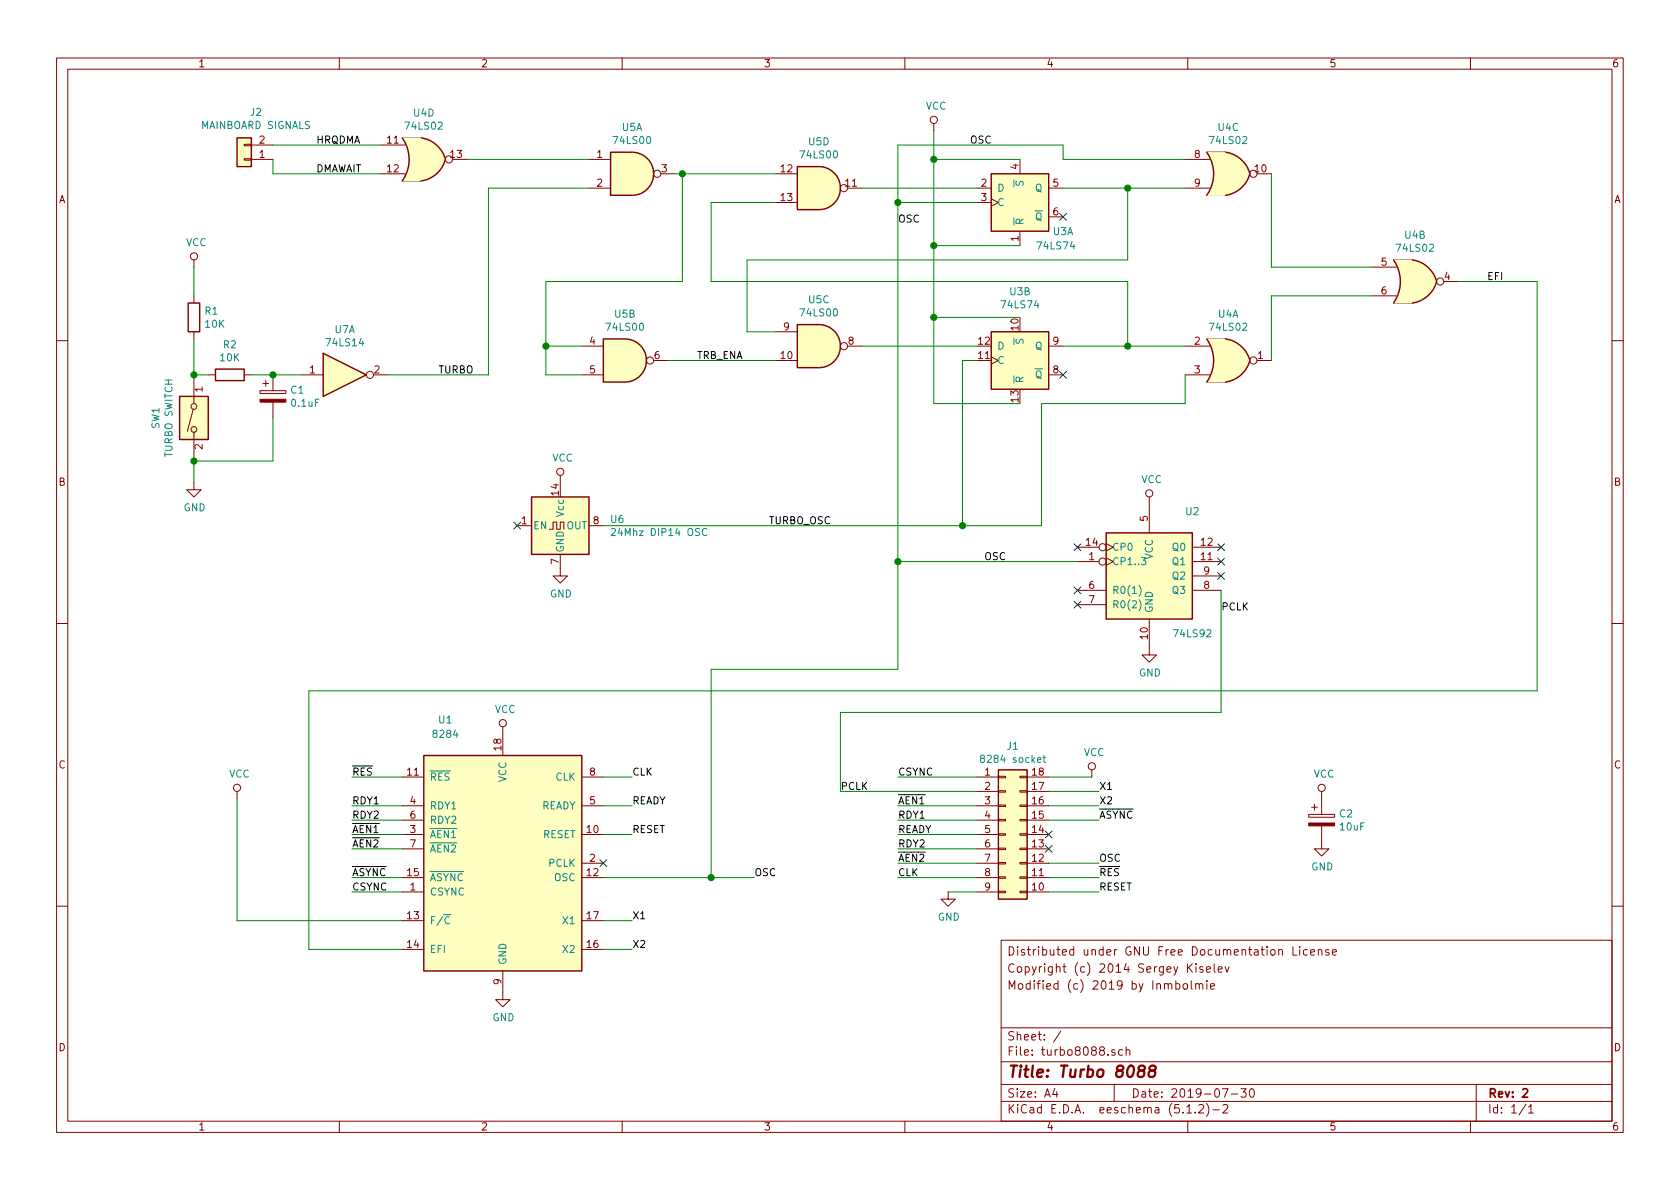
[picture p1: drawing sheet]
<svg xmlns="http://www.w3.org/2000/svg" width="297mm" height="210mm" viewBox="0 0 297 210" stroke-linecap="round" stroke-linejoin="round" font-family="sans-serif">
<g fill="none" stroke="#840000" stroke-width=".18">
<path d="M10 10.3h277v189.9h-277zM12 12.2h273v186.1h-273zM60 10.3v1.9M110 10.3v1.9M160 10.3v1.9M210 10.3v1.9M260 10.3v1.9M43.2 25.5h1.2v.3h-1.2zM43.2 28.1h1.2v.2h-1.2zM44.4 28.2h3.9M44.4 25.6h3.9M67.3 30.7h4.3"/>
<path d="M67.3 25.6h4.3M80 28.2h2.5M104.1 28.2h3.8M104.1 33.3h3.8M116.8 30.7h2.6M137.2 30.7h3.8M137.2 35.8h3.8M149.9 33.3h2.5M165.1 21.8v1.3M172.7 33.3h2.6M172.7 35.8h2.6M175.3 35.2l1.2 .6-1.2 .6"/>
<path d="M180.3 28.2v2.5M185.4 33.3h2.6M185.4 38.3h2.6M209.5 28.2h4.4M209.5 33.3h4.4M222.2 30.7h2.6M34.3 46v1.2M34.3 52.3v1.3M34.3 58.7v1.2M137.2 58.7h3.8M180.3 40.9v2.5M242.6 47.2h4.3"/>
<path d="M242.6 52.3h4.3M255.3 49.8h2.5M10 60.2h2M34.2 72.4l-1.1 3.9M34.3 66.3v5.1M34.3 76.4v5.1M36.8 66.3h1.3M43.2 66.3h1.2M46 69.1h4.5v.5h-4.5zM46.5 67.8h1M47 67.3v1M48.3 66.3v2.8"/>
<path d="M48.3 71.1v2.8M53.3 66.3h3.8M66 66.3h2.6M102.9 61.2h3.8M102.9 66.3h3.8M115.6 63.7h2.5M137.2 63.7h3.8M149.9 61.2h2.5M175.3 63.1l1.2 .6-1.2 .7M185.4 61.2h2.6M185.4 66.3h2.6M209.5 61.2h4.4"/>
<path d="M209.5 66.3h4.4M222.2 63.7h2.6M285 60.2h2M34.3 85.3v1.3h1.3l-1.3 1.3-1.3-1.3h1.3M91.4 93h2.6M97.2 93.6h.6v-1.3h.6v1.3h.7v-1.3h.6v1.3M99.1 98v3.8h1.2l-1.2 1.3-1.3-1.3h1.3M99.1 84.1v1.2M104.1 93h2.6M190.5 99.3h3.8M190.5 96.8h3.8M195.6 98.7l1.2 .6-1.2 .6"/>
<path d="M195.6 96.1l1.2 .7-1.2 .6M203.2 87.9v6.3M210.8 99.3h5.1M210.8 96.8h5.1M10 110.3h2M190.5 104.4h5.1M190.5 106.9h5.1M203.2 109.5v6.3h1.3l-1.3 1.3-1.3-1.3h1.3M210.8 104.4h5.1M210.8 101.8h5.1M285 110.3h2M41.9 139.9v1.3"/>
<path d="M71.1 137.4h3.8M88.9 128.5v5.1M102.9 137.4h3.8M172.7 137.4h3.8M172.7 139.9h3.8M176.5 139.8h1.3v.3h-1.3zM176.5 137.3h1.3v.2h-1.3zM180.3 139.8h1.3v.3h-1.3zM180.3 137.3h1.3v.2h-1.3zM181.6 137.4h3.8M181.6 139.9h3.8M193 136.1v1.3"/>
<path d="M233.7 139.9v4.1M71.1 157.7h3.8M71.1 147.6h3.8M71.1 155.2h3.8M71.1 142.5h3.8M71.1 145h3.8M71.1 150.1h3.8M102.9 147.6h3.8M102.9 155.2h3.8M102.9 152.6h3.8M102.9 142.5h3.8M167.6 157.7v1.3h1.3l-1.3 1.3-1.2-1.3h1.2"/>
<path d="M172.7 157.7h3.8M172.7 147.6h3.8M172.7 155.2h3.8M172.7 152.6h3.8M172.7 142.5h3.8M172.7 145h3.8M172.7 150.1h3.8M176.5 157.6h1.3v.3h-1.3zM176.5 155.1h1.3v.2h-1.3zM176.5 152.5h1.3v.3h-1.3zM176.5 150h1.3v.2h-1.3zM176.5 147.4h1.3v.3h-1.3z"/>
<path d="M176.5 144.9h1.3v.3h-1.3zM176.5 142.4h1.3v.2h-1.3zM180.3 157.6h1.3v.3h-1.3zM180.3 155.1h1.3v.2h-1.3zM180.3 152.5h1.3v.3h-1.3zM180.3 150h1.3v.2h-1.3zM180.3 147.4h1.3v.3h-1.3zM180.3 144.9h1.3v.3h-1.3zM180.3 142.4h1.3v.2h-1.3zM181.6 157.7h3.8M181.6 147.6h3.8M181.6 155.2h3.8"/>
<path d="M181.6 152.6h3.8M181.6 142.5h3.8M181.6 145h3.8M181.6 150.1h3.8M231.4 144h4.6v.5h-4.6zM231.9 142.7h1M232.4 142.2v1.1M233.7 146v4.1h1.2l-1.2 1.3-1.3-1.3h1.3M10 160.2h2M71.1 162.8h3.8M71.1 167.9h3.8M88.9 171.7v5.1h1.3l-1.3 1.2-1.3-1.2h1.3"/>
<path d="M102.9 162.8h3.8M102.9 167.9h3.8M177 166.3h108v32h-108zM207.9 174l.4-.1 .3 .3-.1 .6-.2 .1-.4-.1M207.9 173.4v1.5M209.2 174.1l.3-.2 .4 .2v.7l-.2 .1-.5-.1zM210.2 171.1l.6 .8M210.6 173.4v1.3l.2 .2M210.8 170.4l-.8 .9M211.4 174.1l.1-.1a.37 .37 0 0 1 .5 .1v.8M211.4 173.9v1M211.5 170.4v.2"/>
<path d="M211.5 170.9v1M212 174.1l.2-.2 .4 .1 .1 .9M212.7 171l-.4-.1-.2 .2 .1 .3 .5 .1v.4h-.6M213.3 171.4l.7-.1v-.3l-.5-.1-.2 .2 .1 .8h.6M213.4 173.4v.2M213.4 173.9v1M214 174.4l.8-.1-.1-.3-.5-.1-.2 .2 .1 .7h.6M214.7 170.4v1.3l.2 .2M215.4 171.4l.7-.1-.1-.3-.4-.1-.2 .2 .1 .8h.5M216.6 170.9l.4 1 .3-1M228.6 167.4v1.5h.7M229.8 167.4v.2"/>
<path d="M229.8 167.9v1M231.2 168l-.5-.1-.2 .3 .1 .6h.6M231.7 168.4l.7-.1v-.3l-.4-.1-.3 .2 .1 .7h.6M233.1 168l.2-.1 .4 .1v.9M233.1 167.9v1M234.9 168a.37 .37 0 0 0-.5 .1v.2l.5 .2 .1 .1-.2 .3-.4-.1M235.6 168.4l.7-.1-.1-.3-.4-.1-.2 .2 .1 .7h.5M285 160.2h2M60 198.3v1.9M110 198.3v1.9M160 198.3v1.9M177 194.8h108"/>
<path d="M177 191.8h108M177 187.8h108M177 181.8h108M186.5 192.5l-.4 1h1M186.8 193v1M187.6 182.3l-1.3 2M197 191.8v3M197.1 185.7a.37 .37 0 0 0-.6 .1l.1 .2 .5 .2 .1 .1-.2 .3-.5-.1M198.5 185.7l-.5-.1-.2 .3v.6l.2 .1 .5-.1M199.1 185.7h.1a.37 .37 0 0 1 .6 .1v.8M199.1 185.1v1.5M209.8 195.8l.5-.5v1.5"/>
<path d="M209.8 196.8h.9M210 198.3v1.9M211.3 196.7v.1M212 195.5l.2-.2h.3l.3 .5-.9 1h.9M213.3 195.1a1.71 1.71 0 0 1 0 2.3M214.5 196.3h1.1M216.1 192.5h1l-.6 1.5M216.3 195.5l.2-.2h.3l.2 .2 .1 .3-.1 .2-.8 .8h.9M217.7 193.5h1.1M219.4 192.5h.9l-.5 .6 .5 .1v.7l-.3 .1-.6-.1M221.1 192.6l.2-.1a.8 .8 0 0 1 .5 .8 .8 .8 0 0 1-.5 .7 1 1 0 0 1-.2-1.4zM260 198.3v1.9"/>
<path d="M261 191.8v6.5M269.8 195.2l-1.2 2M270.3 195.8l.4-.5v1.5M270.3 196.8h.8"/>
<circle cx="79.4" cy="28.2" r=".63"/>
<circle cx="116.2" cy="30.7" r=".63"/>
<circle cx="149.2" cy="33.3" r=".63"/>
<circle cx="165.1" cy="21.2" r=".63"/>
<circle cx="221.6" cy="30.7" r=".63"/>
<circle cx="34.3" cy="45.3" r=".63"/>
<circle cx="254.6" cy="49.8" r=".63"/>
<circle cx="34.3" cy="75.9" r=".51"/>
<circle cx="34.3" cy="71.9" r=".51"/>
<circle cx="65.4" cy="66.3" r=".63"/>
<circle cx="114.9" cy="63.7" r=".63"/>
<circle cx="149.2" cy="61.2" r=".63"/>
<circle cx="221.6" cy="63.7" r=".63"/>
<circle cx="99.1" cy="83.4" r=".63"/>
<circle cx="194.9" cy="96.8" r=".63"/>
<circle cx="194.9" cy="99.3" r=".63"/>
<circle cx="203.2" cy="87.2" r=".63"/>
<circle cx="41.9" cy="139.3" r=".63"/>
<circle cx="88.9" cy="127.9" r=".63"/>
<circle cx="193" cy="135.5" r=".63"/>
<circle cx="233.7" cy="139.3" r=".63"/>
</g>
<path d="M269.2 192.7l.3-.2h.3l.3 .5-.9 1h.9" fill="none" stroke="#840000" stroke-width=".3"/>
<path d="M201.6 189.3l-.2-.2-.1-.3a.65 .65 0 0 1 1.1-.2v.3a.69 .69 0 0 1-.8 .4 .65 .65 0 0 0-.3 1 .67 .67 0 0 0 .8 0 .67 .67 0 0 0 .2-.8l-.3-.2M203.5 189.3l-.2-.2a.46 .46 0 0 1 .4-.7h.3l.3 .2a.45 .45 0 0 1-.4 .7 .65 .65 0 0 0-.7 .3 .65 .65 0 0 0 0 .7 .66 .66 0 0 0 .8 0 .66 .66 0 0 0 .2-.8l-.3-.2" fill="none" stroke="#840000" stroke-width=".41"/>
<g fill="#ffffc2" stroke="#ffffc2" stroke-width=".18">
<path d="M111.8 26.9a3.8 3.8 0 0 1 3.8 3.8 3.8 3.8 0 0 1-3.8 3.8z"/>
<path d="M107.9 26.9h3.9v7.6h-3.9z"/>
<path d="M110.5 59.9a3.8 3.8 0 0 1 3.8 3.8 3.8 3.8 0 0 1-3.8 3.9z"/>
<path d="M106.7 59.9h3.8v7.7h-3.8z"/>
<path d="M144.8 29.5a3.8 3.8 0 0 1 3.8 3.8 3.8 3.8 0 0 1-3.8 3.8z"/>
<path d="M141 29.5h3.8v7.6h-3.8z"/>
<path d="M144.8 57.4a3.8 3.8 0 0 1 3.8 3.8 3.8 3.8 0 0 1-3.8 3.8z"/>
<path d="M141 57.4h3.8v7.6h-3.8z"/>
<path d="M74.3 24.4a5.2 5.2 0 0 1 4.4 3.8l-5 1.3z"/>
<path d="M73.7 26.9l5 1.3a5.2 5.2 0 0 1-4.4 3.8z"/>
<path d="M71.1 32h3.2z"/>
<path d="M71.1 24.4h3.2z"/>
<path d="M71.1 24.4h3.2v7.6h-3.2a6.7 6.7 0 0 0 0-7.6z"/>
<path d="M216.5 26.9a5.2 5.2 0 0 1 4.5 3.8l-5 1.3z"/>
<path d="M216 29.4l5 1.4a5.2 5.2 0 0 1-4.5 3.8z"/>
<path d="M213.4 34.5h3.1z"/>
<path d="M213.4 26.9h3.1z"/>
<path d="M213.4 26.9h3.1v7.6h-3.1a6.7 6.7 0 0 0 0-7.6z"/>
<path d="M216.5 59.9a5.2 5.2 0 0 1 4.5 3.8l-5 1.4z"/>
<path d="M216 62.4l5 1.4a5.2 5.2 0 0 1-4.5 3.8z"/>
<path d="M213.4 67.6h3.1z"/>
<path d="M213.4 59.9h3.1z"/>
<path d="M213.4 59.9h3.1v7.7h-3.1a6.7 6.7 0 0 0 0-7.7z"/>
<path d="M249.6 45.9a5.2 5.2 0 0 1 4.4 3.9l-5 1.3z"/>
<path d="M249 48.5l5 1.3a5.2 5.2 0 0 1-4.4 3.8z"/>
<path d="M246.4 53.6h3.2z"/>
<path d="M246.4 46h3.2z"/>
<path d="M246.4 46h3.2v7.6h-3.2a6.7 6.7 0 0 0 0-7.6z"/>
<path d="M175.3 30.7h10.1v10.2h-10.1z"/>
<path d="M175.3 58.7h10.1v10.1h-10.1z"/>
<path d="M195.6 94.2h15.2v15.3h-15.2z"/>
<path d="M57.1 62.5l7.7 3.8-7.7 3.8z"/>
<path d="M94 87.9h10.1v10.1h-10.1z"/>
<path d="M31.7 70.1h5.1v7.6h-5.1z"/>
<path d="M74.9 133.6h28v38.1h-28z"/>
<path d="M176.5 136.1h5.1v22.9h-5.1z"/>
<path d="M41.9 24.4h2.5v5.1h-2.5z"/>
</g>
<g fill="none" stroke="#840000" stroke-width=".25">
<path d="M41.9 24.4h2.5v5.1h-2.5zM71.1 24.4h3.2M71.1 24.4a6.6 6.6 0 0 1 0 7.6M74.3 24.4a5.2 5.2 0 0 1 4.4 3.8M78.7 28.2a5.2 5.2 0 0 1-4.4 3.8h-3.2M107.9 26.9h3.9a3.8 3.8 0 0 1 3.8 3.8 3.8 3.8 0 0 1-3.8 3.8h-3.9zM141 29.5h3.8a3.8 3.8 0 0 1 3.8 3.8 3.8 3.8 0 0 1-3.8 3.8h-3.8zM175.3 30.7h10.1v10.2h-10.1zM213.4 26.9h3.1M213.4 26.9a6.6 6.6 0 0 1 0 7.6h3.1M216.5 26.9a5.2 5.2 0 0 1 4.5 3.8M221 30.8a5.2 5.2 0 0 1-4.5 3.8"/>
<path d="M33.3 53.6h2v5.1h-2zM106.7 59.9h3.8a3.8 3.8 0 0 1 3.8 3.8 3.8 3.8 0 0 1-3.8 3.9h-3.8zM141 57.4h3.8a3.8 3.8 0 0 1 3.8 3.8 3.8 3.8 0 0 1-3.8 3.8h-3.8zM175.3 58.7h10.1v10.1h-10.1zM213.4 59.9h3.1M213.4 60a6.6 6.6 0 0 1 0 7.5l3.1 .1M216.5 59.9a5.2 5.2 0 0 1 4.5 3.8M246.4 53.6h3.2M246.4 46h3.2M246.4 46a6.6 6.6 0 0 1 0 7.6M249.6 45.9a5.2 5.2 0 0 1 4.4 3.9M254 49.8a5.2 5.2 0 0 1-4.4 3.8"/>
<path d="M31.7 70.1h5.1v7.6h-5.1zM38.1 65.3h5.1v2h-5.1zM57.1 62.5l7.7 3.8-7.7 3.8zM221 63.8a5.2 5.2 0 0 1-4.5 3.8M94 87.9h10.1v10.1h-10.1zM195.6 94.2h15.2v15.3h-15.2zM74.9 133.6h28v38.1h-28zM176.5 136.1h5.1v22.9h-5.1z"/>
</g>
<path d="M108.1 93.6l.5-.2 .2 .2v.2v.2l-.8 .7h.8M125 93.6a.51 .51 0 0 0-.7 0 .51 .51 0 0 0-.1 .6 .46 .46 0 0 0 .2 .5 .46 .46 0 0 0 .6-.1M201.8 98.6h.8l-.4 .5 .3 .1 .1 .4-.3 .3-.5-.2M201.4 103.5a1.4 1.4 0 0 1 0 1.9M201.4 106a1.4 1.4 0 0 1 0 2M173.6 134.1l-.2-.1v-.3l.4-.2 .2 .2v.3l-.5 .2-.1 .1v.3l.2 .2h.2l.3-.2-.1-.4-.2-.1M184.4 134h.5M184.6 133.5v1.1l.3 .2M78.4 161.7h1.3M79.5 162.2a.6 .6 0 0 0-.9 .5 .6 .6 0 0 0 .6 .7l.3-.2" fill="none" stroke="#008484" stroke-width=".18"/>
<g fill="none" stroke="#008400" stroke-width=".18">
<path d="M48.3 25.6h19M48.3 28.2v2.5h19M82.5 28.2h21.6M104.1 33.3h-17.7v33h-17.8M119.4 30.7h17.8M120.6 30.7v19.1h-24.1v16.5h6.4M137.2 35.8h-11.5v14h73.7v11.4M152.4 33.3h20.3M158.7 35.8h14M165.1 28.2h15.2M165.1 23.1v48.3h15.2M188 33.3h21.5"/>
<path d="M199.4 33.3v12.7h-67.3v12.7h5.1M209.5 28.2h-21.5v-2.6h-29.3v92.8h-33v36.8M224.8 30.7v16.5h17.8M34.3 59.9v6.4h2.5M34.3 47.2v5.1M165.1 43.4h15.2M165.1 56.1h15.2M242.6 52.3h-17.8v11.4M257.8 49.8h14v72.4h-217.2v45.7h16.5M44.4 66.3h8.9M48.3 73.9v7.6h-14v3.8M96.5 61.2h6.4"/>
<path d="M118.1 63.7h19.1M152.4 61.2h20.3M172.7 63.7h-2.5v29.3M188 61.2h21.5M209.5 66.3v5.1h-25.4v21.6h-77.4M158.7 99.3h31.8M215.9 104.4v21.6h-67.3v13.9h24.1M62.2 137.4h8.9M106.7 137.4h5.1M158.7 137.4h14M185.4 137.4h7.6M185.4 139.9h8.9"/>
<path d="M41.9 141.2v21.6h29.2M62.2 157.7h8.9M62.2 155.2h8.9M62.2 142.5h8.9M62.2 145h8.9M62.2 147.6h8.9M62.2 150.1h8.9M106.7 155.2h26.6M106.7 142.5h5.1M106.7 147.6h5.1M158.7 155.2h14M158.7 142.5h14"/>
<path d="M158.7 145h14M158.7 147.6h14M158.7 150.1h14M158.7 152.6h14M167.6 157.7h5.1M185.4 157.7h8.9M185.4 155.2h8.9M185.4 142.5h8.9M185.4 145h8.9M185.4 152.6h8.9M106.7 167.9h5.1M106.7 162.8h5.1"/>
</g>
<g fill="#008400" stroke="#008400" stroke-width=".25">
<circle cx="165.1" cy="43.4" r=".51"/>
<circle cx="165.1" cy="56.1" r=".51"/>
<circle cx="165.1" cy="28.2" r=".51"/>
<circle cx="170.2" cy="93" r=".51"/>
<circle cx="158.8" cy="99.3" r=".51"/>
<circle cx="199.4" cy="33.3" r=".51"/>
<circle cx="199.4" cy="61.2" r=".51"/>
<circle cx="120.7" cy="30.7" r=".51"/>
<circle cx="96.5" cy="61.2" r=".51"/>
<circle cx="158.8" cy="35.8" r=".51"/>
<circle cx="125.7" cy="155.2" r=".51"/>
<circle cx="34.3" cy="66.3" r=".51"/>
<circle cx="48.3" cy="66.3" r=".51"/>
<circle cx="34.3" cy="81.5" r=".51"/>
</g>
<g fill="#840000" stroke="#840000" stroke-width=".18">
<path d="M46 70.6h4.5v.5h-4.5z"/>
<path d="M231.4 145.5h4.6v.5h-4.6z"/>
</g>
<g fill="none" stroke="#000084" stroke-width=".18">
<path d="M187.4 37.7l1.2 1.3M188.6 37.7l-1.2 1.3M187.4 65.7l1.2 1.2M188.6 65.7l-1.2 1.2M90.8 92.3l1.2 1.3M92 92.3l-1.2 1.3M189.9 96.2l1.2 1.2M191.1 96.2l-1.2 1.2M215.3 96.2l1.2 1.2M215.3 98.7l1.2 1.2M216.5 96.2l-1.2 1.2M216.5 98.7l-1.2 1.2"/>
<path d="M189.9 103.8l1.2 1.2M189.9 106.3l1.2 1.2M191.1 103.8l-1.2 1.2M191.1 106.3l-1.2 1.2M215.3 101.2l1.2 1.3M216.5 101.2l-1.2 1.3M106.1 152l1.2 1.3M107.3 152l-1.2 1.3M184.8 149.5l1.2 1.2M184.8 147l1.2 1.2M186 149.5l-1.2 1.2M186 147l-1.2 1.2"/>
</g>
<text font-size="2.8" fill="#840000" x="178" y="190.5">Title: Turbo 8088</text>
<g font-size="2.1" fill="#840000">
<text x="178" y="172">Copyright (c) 2014 Sergey Kiselev</text>
<text x="178" y="169">Distributed under GNU Free Documentation License</text>
<text x="178" y="175">Modified (c) 2019 by Inmbolmie</text>
<text x="178" y="184">Sheet: /</text>
<text x="178" y="186.7">File: turbo8088.sch</text>
<text x="178" y="196.9">KiCad E.D.A. eeschema (5.1.2)-2</text>
<text x="178" y="194.1">Size: A4</text>
<text x="200" y="194.1">Date: 2019-07-30</text>
<text x="263" y="194.1">Rev: 2</text>
<text x="263" y="196.9">Id: 1/1</text>
</g>
<g font-size="1.8" fill="#840000">
<text x="35" y="11.9">1</text>
<text x="85" y="11.9">2</text>
<text x="135" y="11.9">3</text>
<text x="185" y="11.9">4</text>
<text x="235" y="11.9">5</text>
<text x="285" y="11.9">6</text>
<text x="45.9" y="27.9">1</text>
<text x="45.9" y="25.4">2</text>
<text x="68.5" y="25.4">11</text>
<text x="79.7" y="27.9">13</text>
<text x="105.6" y="27.9">1</text>
<text x="180.1" y="29.9" transform="rotate(-90 180.1 29.9)">4</text>
<text x="211.2" y="27.9">8</text>
<text x="10.4" y="35.9">A</text>
<text x="68.5" y="30.5">12</text>
<text x="105.6" y="33">2</text>
<text x="117" y="30.5">3</text>
<text x="138.1" y="30.5">12</text>
<text x="138.1" y="35.6">13</text>
<text x="149.5" y="33">11</text>
<text x="173.5" y="33">2</text>
<text x="173.5" y="35.6">3</text>
<text x="186.2" y="33">5</text>
<text x="211.2" y="33">9</text>
<text x="221.9" y="30.5">10</text>
<text x="285.4" y="35.9">A</text>
<text x="186.2" y="38.1">6</text>
<text x="180.1" y="42.6" transform="rotate(-90 180.1 42.6)">1</text>
<text x="244.2" y="47">5</text>
<text x="244.2" y="52.1">6</text>
<text x="255.4" y="49.5">4</text>
<text x="138.6" y="58.4">9</text>
<text x="180.1" y="58.4" transform="rotate(-90 180.1 58.4)">10</text>
<text x="104.3" y="61">4</text>
<text x="115.7" y="63.5">6</text>
<text x="138.1" y="63.5">10</text>
<text x="150" y="61">8</text>
<text x="173" y="63.5">11</text>
<text x="173" y="61">12</text>
<text x="186.2" y="61">9</text>
<text x="211.2" y="61">2</text>
<text x="222.4" y="63.5">1</text>
<text x="35.8" y="69.3" transform="rotate(-90 35.8 69.3)">1</text>
<text x="54.8" y="66">1</text>
<text x="66.2" y="66">2</text>
<text x="104.3" y="66">5</text>
<text x="180.1" y="71.1" transform="rotate(-90 180.1 71.1)">13</text>
<text x="186.2" y="66">8</text>
<text x="211.2" y="66">3</text>
<text x="35.8" y="79.5" transform="rotate(-90 35.8 79.5)">2</text>
<text x="10.4" y="85.9">B</text>
<text x="98.8" y="87.6" transform="rotate(-90 98.8 87.6)">14</text>
<text x="285.4" y="85.9">B</text>
<text x="92.2" y="92.7">1</text>
<text x="104.9" y="92.7">8</text>
<text x="202.9" y="92.2" transform="rotate(-90 202.9 92.2)">5</text>
<text x="98.8" y="99.8" transform="rotate(-90 98.8 99.8)">7</text>
<text x="192.1" y="96.5">14</text>
<text x="192.6" y="99.1">1</text>
<text x="212.4" y="99.1">11</text>
<text x="212.4" y="96.5">12</text>
<text x="212.9" y="101.6">9</text>
<text x="192.6" y="104.1">6</text>
<text x="192.6" y="106.7">7</text>
<text x="212.9" y="104.1">8</text>
<text x="202.9" y="113" transform="rotate(-90 202.9 113)">10</text>
<text x="10.4" y="135.9">C</text>
<text x="72.1" y="137.2">11</text>
<text x="88.6" y="132.7" transform="rotate(-90 88.6 132.7)">18</text>
<text x="104.3" y="137.2">8</text>
<text x="174.1" y="137.2">1</text>
<text x="182.5" y="137.2">18</text>
<text x="285.4" y="135.9">C</text>
<text x="72.5" y="142.2">4</text>
<text x="104.3" y="142.2">5</text>
<text x="174.1" y="139.7">2</text>
<text x="174.1" y="142.2">3</text>
<text x="182.5" y="142.2">16</text>
<text x="182.5" y="139.7">17</text>
<text x="72.5" y="147.3">3</text>
<text x="72.5" y="144.8">6</text>
<text x="72.5" y="149.9">7</text>
<text x="103.8" y="147.3">10</text>
<text x="174.1" y="144.8">4</text>
<text x="174.1" y="147.3">5</text>
<text x="174.1" y="149.9">6</text>
<text x="182.5" y="149.9">13</text>
<text x="182.5" y="147.3">14</text>
<text x="182.5" y="144.8">15</text>
<text x="72.1" y="154.9">15</text>
<text x="103.8" y="154.9">12</text>
<text x="104.3" y="152.4">2</text>
<text x="174.1" y="152.4">7</text>
<text x="174.1" y="154.9">8</text>
<text x="182.5" y="154.9">11</text>
<text x="182.5" y="152.4">12</text>
<text x="72.5" y="157.5">1</text>
<text x="174.1" y="157.5">9</text>
<text x="182.5" y="157.5">10</text>
<text x="72.1" y="162.6">13</text>
<text x="72.1" y="167.6">14</text>
<text x="103.8" y="167.6">16</text>
<text x="103.8" y="162.6">17</text>
<text x="88.6" y="174.1" transform="rotate(-90 88.6 174.1)">9</text>
<text x="10.4" y="185.9">D</text>
<text x="285.4" y="185.9">D</text>
<text x="35" y="199.9">1</text>
<text x="85" y="199.9">2</text>
<text x="135" y="199.9">3</text>
<text x="185" y="199.9">4</text>
<text x="235" y="199.9">5</text>
<text x="285" y="199.9">6</text>
</g>
<g font-size="1.8" fill="#008484">
<text x="35.6" y="22.8">MAINBOARD SIGNALS</text>
<text x="44.3" y="20.5">J2</text>
<text x="71.8" y="22.9">74LS02</text>
<text x="73.2" y="20.6">U4D</text>
<text x="110" y="23.2">U5A</text>
<text x="163.7" y="19.4">VCC</text>
<text x="215.4" y="23.2">U4C</text>
<text x="108.7" y="25.5">74LS00</text>
<text x="141.7" y="28">74LS00</text>
<text x="143" y="25.7">U5D</text>
<text x="214.1" y="25.5">74LS02</text>
<text x="176.3" y="33.9">D</text>
<text x="181" y="32.9" transform="rotate(-90 181 32.9)">S</text>
<text x="183" y="33.9">Q</text>
<text x="176.3" y="36.4">C</text>
<text x="181" y="39.9" transform="rotate(-90 181 39.9)">R</text>
<text x="183" y="39">Q</text>
<text x="186.2" y="41.6">U3A</text>
<text x="32.9" y="43.5">VCC</text>
<text x="183.6" y="44.1">74LS74</text>
<text x="247.1" y="44.5">74LS02</text>
<text x="248.4" y="42.2">U4B</text>
<text x="143" y="53.6">U5C</text>
<text x="178.6" y="52.2">U3B</text>
<text x="36.3" y="55.6">R1</text>
<text x="36.3" y="58">10K</text>
<text x="59.2" y="58.9">U7A</text>
<text x="107.4" y="58.5">74LS00</text>
<text x="108.7" y="56.2">U5B</text>
<text x="141.7" y="56">74LS00</text>
<text x="177.2" y="54.5">74LS74</text>
<text x="214.1" y="58.5">74LS02</text>
<text x="215.4" y="56.2">U4A</text>
<text x="39" y="63.9">10K</text>
<text x="39.5" y="61.6">R2</text>
<text x="57.9" y="61.2">74LS14</text>
<text x="176.3" y="64.4">C</text>
<text x="176.3" y="61.8">D</text>
<text x="181" y="60.9" transform="rotate(-90 181 60.9)">S</text>
<text x="183" y="61.8">Q</text>
<text x="51.5" y="69.6">C1</text>
<text x="51.6" y="71.9">0.1uF</text>
<text x="181" y="67.8" transform="rotate(-90 181 67.8)">R</text>
<text x="183" y="66.9">Q</text>
<text x="28.2" y="75.8" transform="rotate(-90 28.2 75.8)">SW1</text>
<text x="30.5" y="80.8" transform="rotate(-90 30.5 80.8)">TURBO SWITCH</text>
<text x="97.6" y="81.6">VCC</text>
<text x="201.8" y="85.4">VCC</text>
<text x="32.5" y="90.4">GND</text>
<text x="94.2" y="93.6">EN</text>
<text x="99.7" y="91.3" transform="rotate(-90 99.7 91.3)">Vcc</text>
<text x="100.2" y="93.6">OUT</text>
<text x="108" y="92.5">U6</text>
<text x="109" y="94.8">24Mhz DIP14 OSC</text>
<text x="209.7" y="91.1">U2</text>
<text x="99.7" y="97.8" transform="rotate(-90 99.7 97.8)">GND</text>
<text x="196.6" y="99.9">CP1..3</text>
<text x="196.6" y="97.4">CP0</text>
<text x="203.8" y="99" transform="rotate(-90 203.8 99)">VCC</text>
<text x="207.4" y="99.9">Q1</text>
<text x="207.4" y="97.4">Q0</text>
<text x="97.2" y="105.7">GND</text>
<text x="196.6" y="105">R0(1)</text>
<text x="196.6" y="107.6">R0(2)</text>
<text x="207.4" y="105">Q3</text>
<text x="207.4" y="102.5">Q2</text>
<text x="203.8" y="108.5" transform="rotate(-90 203.8 108.5)">GND</text>
<text x="207.7" y="112.7">74LS92</text>
<text x="201.4" y="119.6">GND</text>
<text x="76.8" y="130.5">8284</text>
<text x="77.6" y="127.9">U1</text>
<text x="87.5" y="126.1">VCC</text>
<text x="40.5" y="137.5">VCC</text>
<text x="174.1" y="134.9">8284 socket</text>
<text x="178.1" y="132.6">J1</text>
<text x="191.6" y="133.7">VCC</text>
<text x="232.3" y="137.5">VCC</text>
<text x="75.9" y="138">RES</text>
<text x="75.9" y="143.1">RDY1</text>
<text x="89.5" y="138.3" transform="rotate(-90 89.5 138.3)">VCC</text>
<text x="95.7" y="143.1">READY</text>
<text x="98.2" y="138">CLK</text>
<text x="75.9" y="148.2">AEN1</text>
<text x="75.9" y="145.7">RDY2</text>
<text x="96" y="148.2">RESET</text>
<text x="236.9" y="144.5">C2</text>
<text x="237" y="146.9">10uF</text>
<text x="75.9" y="155.8">ASYNC</text>
<text x="75.9" y="150.7">AEN2</text>
<text x="97" y="153.3">PCLK</text>
<text x="98" y="155.8">OSC</text>
<text x="231.9" y="153.9">GND</text>
<text x="75.9" y="158.4">CSYNC</text>
<text x="75.9" y="163.4">F/C</text>
<text x="99.7" y="163.4">X1</text>
<text x="165.8" y="162.8">GND</text>
<text x="75.9" y="168.5">EFI</text>
<text x="89.5" y="170.7" transform="rotate(-90 89.5 170.7)">GND</text>
<text x="99.7" y="168.5">X2</text>
<text x="87.1" y="180.6">GND</text>
</g>
<g font-size="1.8">
<text x="55.9" y="25.4">HRQDMA</text>
<text x="171.4" y="25.4">OSC</text>
<text x="55.9" y="30.5">DMAWAIT</text>
<text x="158.7" y="39.4">OSC</text>
<text x="262.9" y="49.5">EFI</text>
<text x="123.2" y="63.5">TRB_ENA</text>
<text x="77.5" y="66">TURBO</text>
<text x="135.9" y="92.7">TURBO_OSC</text>
<text x="174" y="99.1">OSC</text>
<text x="215.9" y="107.9">PCLK</text>
<text x="62.2" y="137.2">RES</text>
<text x="111.8" y="137.2">CLK</text>
<text x="158.7" y="137.2">CSYNC</text>
<text x="62.2" y="142.2">RDY1</text>
<text x="111.8" y="142.2">READY</text>
<text x="148.6" y="139.7">PCLK</text>
<text x="158.7" y="142.2">AEN1</text>
<text x="194.3" y="142.2">X2</text>
<text x="194.3" y="139.7">X1</text>
<text x="62.2" y="144.8">RDY2</text>
<text x="62.2" y="147.3">AEN1</text>
<text x="62.2" y="149.9">AEN2</text>
<text x="111.8" y="147.3">RESET</text>
<text x="158.7" y="144.8">RDY1</text>
<text x="158.7" y="147.3">READY</text>
<text x="158.7" y="149.9">RDY2</text>
<text x="194.3" y="144.8">ASYNC</text>
<text x="62.2" y="154.9">ASYNC</text>
<text x="133.3" y="154.9">OSC</text>
<text x="158.7" y="154.9">CLK</text>
<text x="158.7" y="152.4">AEN2</text>
<text x="194.3" y="154.9">RES</text>
<text x="194.3" y="152.4">OSC</text>
<text x="62.2" y="157.5">CSYNC</text>
<text x="194.3" y="157.5">RESET</text>
<text x="111.8" y="162.6">X1</text>
<text x="111.8" y="167.6">X2</text>
</g>
</svg>
